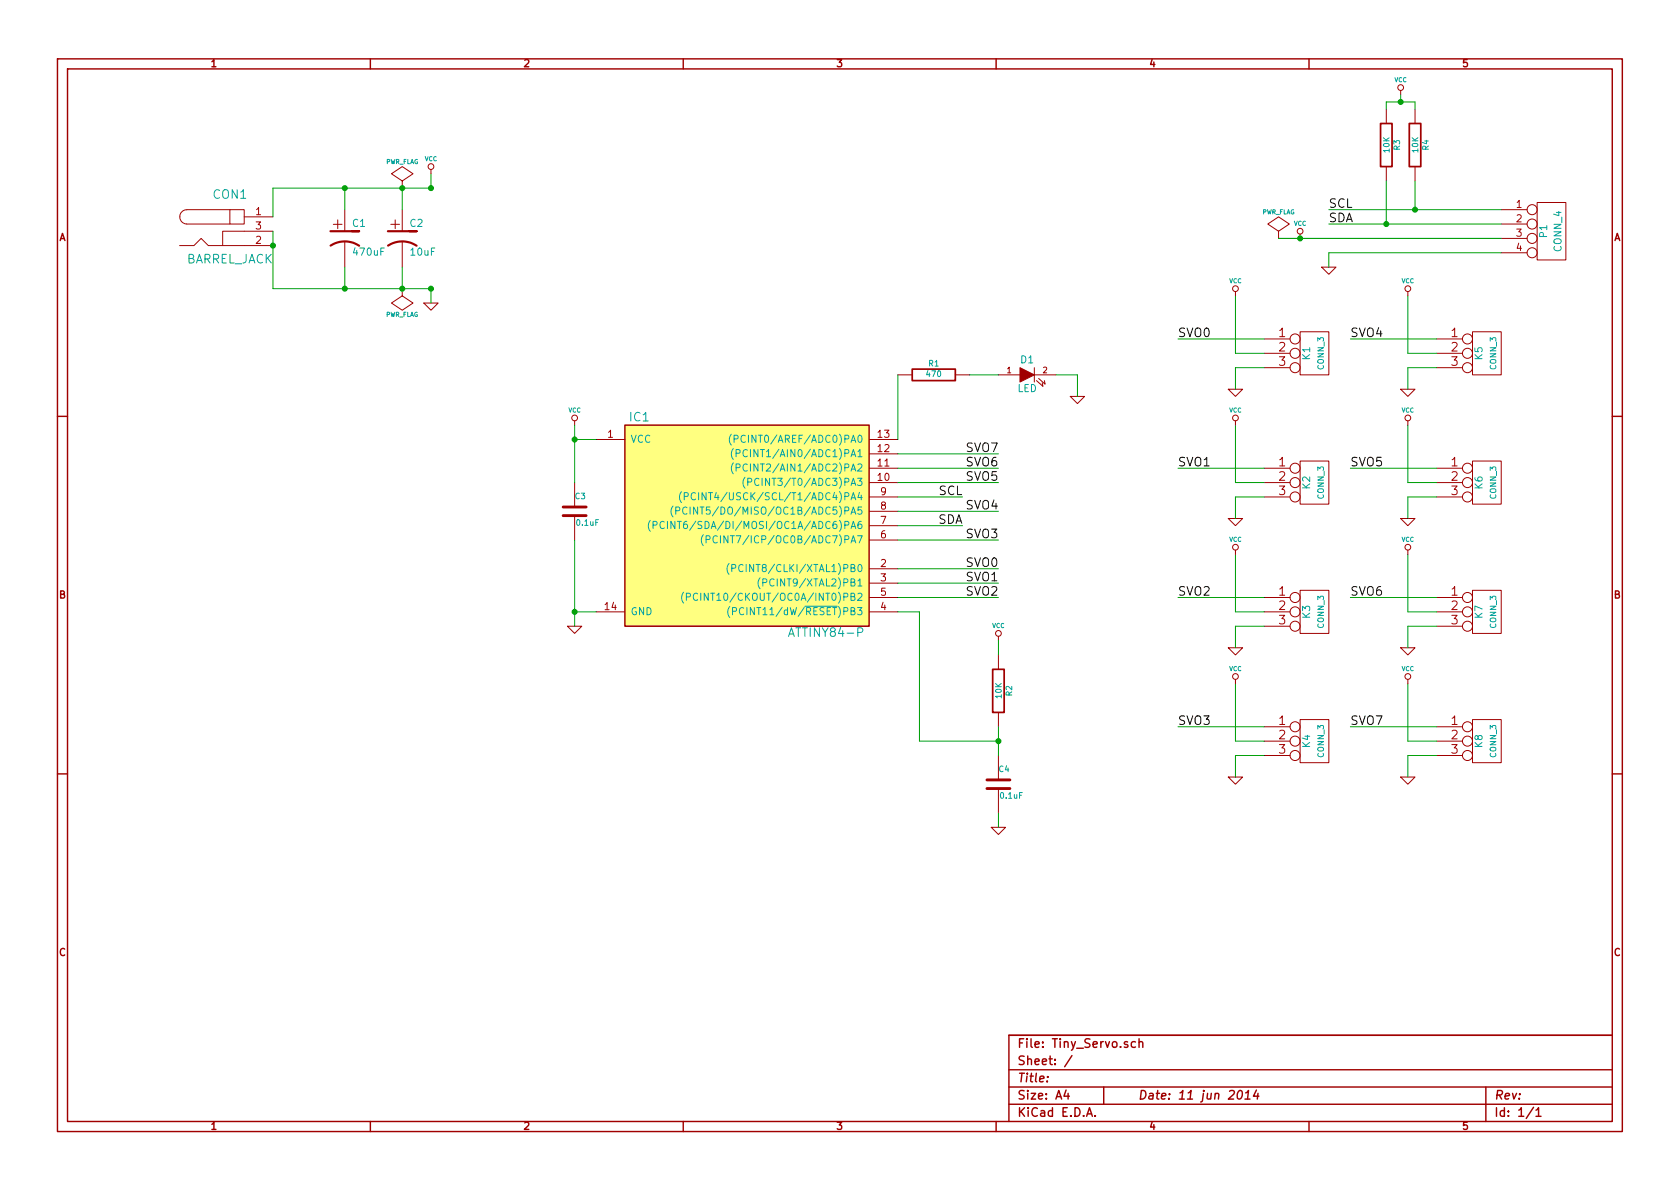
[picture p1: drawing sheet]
<svg xmlns="http://www.w3.org/2000/svg" width="297mm" height="210mm" viewBox="0 0 297 210" stroke-linecap="round" stroke-linejoin="round" font-family="sans-serif">
<g fill="none" stroke="#a00000" stroke-width=".25">
<path d="M10.2 10.4h276.6v189.7h-276.6zM11.9 12.2h273.2v186.1h-273.2zM65.5 10.4v1.8M120.8 10.4v1.8M176.1 10.4v1.8M231.4 10.4v1.8M10.2 73.6h1.7M110.5 75.2h43.2v35.5h-43.2zM285.1 73.6h1.7M10.2 136.8h1.7M285.1 136.8h1.7M65.5 198.3v1.8"/>
<path d="M120.8 198.3v1.8M176.1 198.3v1.8M178.4 189.2h106.7M178.4 195.3h106.7M178.4 192.2h106.7M185.2 190.4v.1M188.5 192.8l-.4 1h1M188.8 193.3v1.1M189.5 186.7l-1.3 1.9M192.1 197.4l.5-1.5 .5 1.5M192.3 197h.7M193.6 197.3v.1"/>
<path d="M195.1 192.2v3.1M200.8 184.3a.48 .48 0 0 0-.7 0v.8l.2 .1 .5-.1M201.4 184.3h.1a.36 .36 0 0 1 .6 .1v.8M201.4 183.7v1.5M219 193l.4-.2a.88 .88 0 0 1-.4 1.6l-.2-.3a1.19 1.19 0 0 1 .2-1.1zM220.1 194.4h.9M220.2 193.3l.6-.5-.2 1.6M222.1 192.8l-.5 1h1M222.4 193.3l-.1 1.1M231.4 198.3v1.8M262.7 192.2v6.1M271.1 195.8l-1.3 2"/>
<path d="M271.6 196.3l.4-.4v1.5M271.6 197.4h.9M285.1 183.1h-106.7v15.2"/>
</g>
<path d="M110.5 75.2h43.2v35.5h-43.2z" fill="#ffff80" stroke="#ffff80" stroke-width=".25"/>
<g fill="none" stroke="#a00000" stroke-width=".18">
<path d="M245.1 19.3v2.5M247.6 16v.8M250.2 19.3v2.5M40.6 37.1h2.6v2.5h-2.6zM40.6 37.1h-7.6a1.26 1.26 0 0 0-1.2 1.3 1.26 1.26 0 0 0 1.2 1.2h7.6M43.2 38.3h5.1M61 37.1v3.8M71.1 33.3h.1M71.1 32l1.9-1.3-1.9-1.2-1.9 1.2 1.9 1.3v1.3M71.1 37.1v3.8M76.2 30v.7M245.1 29.5v2.5"/>
<path d="M250.2 29.5v2.5M265.4 39.6h4.6M265.4 37.1h4.6M271.8 35.8h5.1v10.2h-5.1zM31.7 43.4h2.6l1.3-1.2 1.2 1.2h11.5M48.3 40.9h-8.9v2.5M61 42.7v4.5M71.1 51h.1M71.1 51v1.3l1.9 1.3-1.9 1.3-1.9-1.3 1.9-1.3M71.1 42.7v4.5M74.9 53.6h2.6l-1.3 1.3zM218.4 51.6v.7"/>
<path d="M223.5 59.9h4.6M226.1 42.2h.1M226.1 40.9l1.9-1.3-1.9-1.3-1.9 1.3 1.9 1.3v1.3M229.9 58.7h5v7.6h-5zM229.9 41.4v.8M233.7 47.2h2.5l-1.3 1.3zM248.9 51.6v.7M254 59.9h4.6M260.3 58.7h5.1v7.6h-5.1zM265.4 42.2h4.6M265.4 44.7h4.6M101.6 74.4v.8"/>
<path d="M105.4 77.7h5.1M153.7 77.7h5M158.7 66.3h2.6M168.9 66.3h2.5M176.5 66.3h3.8M182.9 66.3h3.8M182.9 65v2.6M183.3 67.3l1.1 1-.1-.6M183.6 66.9l1.2 1-.1-.6M189.2 70.1h2.6l-1.3 1.3zM217.2 68.8h2.5l-1.3 1.3zM218.4 74.4v.8"/>
<path d="M223.5 62.5h4.6M223.5 65h4.6M247.6 68.8h2.6l-1.3 1.3zM248.9 74.4v.8M254 62.5h4.6M254 65h4.6M101.6 85.3v4.4M101.6 91.2v4.3M153.7 95.5h5M153.7 93h5M153.7 90.4h5M153.7 87.9h5"/>
<path d="M153.7 85.3h5M153.7 82.8h5M153.7 80.3h5M217.2 91.7h2.5l-1.3 1.3zM218.4 97.3v.7M223.5 87.9h4.6M223.5 85.3h4.6M223.5 82.8h4.6M229.9 81.5h5v7.6h-5zM247.6 91.7h2.6l-1.3 1.3zM248.9 97.3v.7M254 87.9h4.6"/>
<path d="M254 85.3h4.6M254 82.8h4.6M260.3 81.5h5.1v7.6h-5.1zM100.3 110.7h2.6l-1.3 1.3zM105.4 108.2h5.1M153.7 100.6h5M153.7 103.1h5M153.7 108.2h5M153.7 105.7h5M176.5 112.5v.8M176.5 115.8v2.6M217.2 114.5h2.5l-1.3 1.3z"/>
<path d="M223.5 108.2h4.6M223.5 105.7h4.6M223.5 110.7h4.6M229.9 104.4h5v7.6h-5zM247.6 114.5h2.6l-1.3 1.3zM254 108.2h4.6M254 105.7h4.6M254 110.7h4.6M260.3 104.4h5.1v7.6h-5.1zM176.5 126v2.5M176.5 133.6v4.3M176.5 139.4v4.4"/>
<path d="M217.2 137.4h2.5l-1.3 1.3zM218.4 120.1v.8M223.5 128.5h4.6M223.5 131.1h4.6M223.5 133.6h4.6M229.9 127.2h5v7.7h-5zM247.6 137.4h2.6l-1.3 1.3zM248.9 120.1v.8M254 128.5h4.6M254 131.1h4.6M254 133.6h4.6M260.3 127.2h5.1v7.7h-5.1z"/>
<path d="M175.3 146.3h2.5l-1.3 1.3z"/>
<circle cx="247.7" cy="15.5" r=".51"/>
<circle cx="76.2" cy="29.5" r=".51"/>
<circle cx="270.9" cy="39.6" r=".89"/>
<circle cx="270.9" cy="37.1" r=".89"/>
<circle cx="218.4" cy="51" r=".51"/>
<circle cx="229" cy="59.9" r=".89"/>
<circle cx="229.9" cy="40.9" r=".51"/>
<circle cx="248.9" cy="51" r=".51"/>
<circle cx="259.5" cy="59.9" r=".89"/>
<circle cx="270.9" cy="42.2" r=".89"/>
<circle cx="270.9" cy="44.7" r=".89"/>
<circle cx="101.6" cy="73.9" r=".51"/>
<circle cx="218.4" cy="73.9" r=".51"/>
<circle cx="229" cy="65" r=".89"/>
<circle cx="229" cy="62.5" r=".89"/>
<circle cx="248.9" cy="73.9" r=".51"/>
<circle cx="259.5" cy="62.5" r=".89"/>
<circle cx="259.5" cy="65" r=".89"/>
<circle cx="218.4" cy="96.8" r=".51"/>
<circle cx="229" cy="82.8" r=".89"/>
<circle cx="229" cy="85.3" r=".89"/>
<circle cx="229" cy="87.9" r=".89"/>
<circle cx="248.9" cy="96.8" r=".51"/>
<circle cx="259.5" cy="85.3" r=".89"/>
<circle cx="259.5" cy="87.9" r=".89"/>
<circle cx="259.5" cy="82.8" r=".89"/>
<circle cx="176.5" cy="112" r=".51"/>
<circle cx="218.4" cy="119.6" r=".51"/>
<circle cx="229" cy="105.7" r=".89"/>
<circle cx="229" cy="108.2" r=".89"/>
<circle cx="229" cy="110.7" r=".89"/>
<circle cx="248.9" cy="119.6" r=".51"/>
<circle cx="259.5" cy="108.2" r=".89"/>
<circle cx="259.5" cy="105.7" r=".89"/>
<circle cx="259.5" cy="110.7" r=".89"/>
<circle cx="229" cy="131.1" r=".89"/>
<circle cx="229" cy="133.6" r=".89"/>
<circle cx="229" cy="128.5" r=".89"/>
<circle cx="259.5" cy="128.5" r=".89"/>
<circle cx="259.5" cy="131.1" r=".89"/>
<circle cx="259.5" cy="133.6" r=".89"/>
</g>
<g fill="none" stroke="#00a0a0" stroke-width=".18">
<path d="M129.3 76.8a1.47 1.47 0 0 0 0 1.9M129.7 79.3a1.47 1.47 0 0 0 0 1.9M129.8 77.6h.6l.1-.5-.2-.1h-.5v1.2M132.1 79.6a.5 .5 0 0 0-.6 0 .5 .5 0 0 0-.1 .6 .45 .45 0 0 0 .2 .5 .45 .45 0 0 0 .5-.1M115 92a1.47 1.47 0 0 0 0 1.9M115.5 92.9l.6-.1v-.5l-.1-.1h-.5v1.3M117.4 92.3a.5 .5 0 0 0-.6 0 .5 .5 0 0 0-.1 .6 .45 .45 0 0 0 .2 .5 .45 .45 0 0 0 .5-.1M118 92.2v1.3M119 89.5a1.47 1.47 0 0 0 0 1.9M119.3 92.2v1.3l-.7-1.3v1.3M119.5 90.3h.6v-.5l-.1-.1h-.5v1.2M120.5 86.9a1.47 1.47 0 0 0 0 2"/>
<path d="M121 87.8l.6-.1v-.5l-.1-.1h-.5v1.3M121.5 89.8a.5 .5 0 0 0-.7 0 .5 .5 0 0 0-.1 .6 .45 .45 0 0 0 .2 .5 .45 .45 0 0 0 .6-.1M122 89.7v1.2M123 87.2a.5 .5 0 0 0-.7 0 .5 .5 0 0 0-.1 .7 .45 .45 0 0 0 .2 .4 .45 .45 0 0 0 .6 0M123.5 87.1v1.3M124.4 94.6a1.47 1.47 0 0 0 0 1.9M124.8 95.4l.7-.1v-.4l-.2-.2h-.5v1.3M126.8 94.9a.5 .5 0 0 0-.6 0 .5 .5 0 0 0-.1 .6 .45 .45 0 0 0 .2 .5 .45 .45 0 0 0 .5-.1M128.9 99.6a1.47 1.47 0 0 0 0 2M129.7 81.9a1.47 1.47 0 0 0 0 1.9M130.1 82.7l.7-.1v-.4l-.2-.2h-.5v1.3M130.1 80.2l.7-.1v-.5l-.2-.1h-.5v1.3"/>
<path d="M131.7 84.4a1.47 1.47 0 0 0 0 1.9M132.1 82.2a.5 .5 0 0 0-.6 0 .5 .5 0 0 0-.1 .6 .45 .45 0 0 0 .2 .5 .45 .45 0 0 0 .5-.1M132.2 85.2h.6l.1-.5-.2-.1h-.5v1.2M120.9 104.7a1.47 1.47 0 0 0 0 1.9M121.4 105.6l.6-.1v-.5l-.2-.1h-.4v1.3M123.3 105a.5 .5 0 0 0-.6 0 .5 .5 0 0 0-.1 .6 .45 .45 0 0 0 .2 .5 .45 .45 0 0 0 .5-.1M129 107.3a1.47 1.47 0 0 0 0 1.9M129.4 100.5l.6-.1v-.5l-.1-.1h-.5v1.3M129.5 108.1l.6-.1 .1-.4-.2-.2h-.5v1.3M134.4 102.2a1.47 1.47 0 0 0 0 1.9M134.9 103h.6v-.5l-.1-.1h-.5v1.2M142.3 107.2h5.8"/>
</g>
<path d="M244.1 21.8h2v7.7h-2zM249.2 21.8h2v7.7h-2zM161.3 65.3h7.6v2h-7.6zM175.5 118.4h2v7.6h-2z" fill="none" stroke="#a00000" stroke-width=".3"/>
<path d="M180.3 65l2.6 1.3-2.6 1.3z" fill="#a00000" stroke="#a00000" stroke-width=".18"/>
<path d="M58.4 40.9h5.1h-1.3M58.4 43.4a4.6 4.6 0 0 1 5.1 .1M68.6 40.9h5.1h-1.3M68.6 43.4a4.6 4.6 0 0 1 5.1 .1" fill="none" stroke="#a00000" stroke-width=".38"/>
<path d="M99.6 91.2h4M99.6 89.7h4M174.5 139.4h4.1M174.5 137.9h4.1" fill="none" stroke="#a00000" stroke-width=".51"/>
<g fill="none" stroke="#00a000" stroke-width=".18">
<path d="M245.1 19.3v-1.3h5.1v1.3M247.6 16.8v1.2M61 33.3v3.8M71.1 33.3v3.8M76.2 30.7v2.6h-27.9v5M234.9 37.1h30.5M234.9 39.6h30.5M245.1 32v7.6M250.2 32v5.1M48.3 40.9v10.1h27.9v2.6M61 47.2v3.8M71.1 47.2v3.8"/>
<path d="M208.3 59.9h15.2M218.4 52.3v10.2h5.1M226.1 42.2h39.3M238.8 59.9h15.2M248.9 52.3v10.2h5.1M265.4 44.7h-30.5v2.5M101.6 77.7h3.8M101.6 75.2v10.1M158.7 66.3v11.4M171.4 66.3h5.1M186.7 66.3h3.8v3.8M218.4 75.2v10.1h5.1"/>
<path d="M223.5 65h-5.1v3.8M248.9 75.2v10.1h5.1M254 65h-5.1v3.8M101.6 95.5v15.2M158.7 87.9h11.5M158.7 93h11.5M158.7 85.3h17.8M158.7 82.8h17.8M158.7 95.5h17.8M158.7 90.4h17.8M158.7 80.3h17.8M208.3 82.8h15.2"/>
<path d="M218.4 98v10.2h5.1M223.5 87.9h-5.1v3.8M238.8 82.8h15.2M248.9 98v10.2h5.1M254 87.9h-5.1v3.8M101.6 108.2h3.8M158.7 108.2h3.9v22.9h13.9M158.7 105.7h17.8M158.7 100.6h17.8M158.7 103.1h17.8M176.5 113.3v2.5M208.3 105.7h15.2"/>
<path d="M223.5 110.7h-5.1v3.8M238.8 105.7h15.2M254 110.7h-5.1v3.8M176.5 128.5v5.1M208.3 128.5h15.2M218.4 120.9v10.2h5.1M223.5 133.6h-5.1v3.8M238.8 128.5h15.2M248.9 120.9v10.2h5.1M254 133.6h-5.1v3.8M176.5 143.8v2.5"/>
</g>
<g fill="#00a000" stroke="#00a000" stroke-width=".25">
<circle cx="48.3" cy="43.4" r=".41"/>
<circle cx="61" cy="33.3" r=".41"/>
<circle cx="61" cy="51" r=".41"/>
<circle cx="71.1" cy="33.3" r=".41"/>
<circle cx="71.1" cy="51" r=".41"/>
<circle cx="101.6" cy="77.7" r=".41"/>
<circle cx="101.6" cy="108.2" r=".41"/>
<circle cx="176.5" cy="131.1" r=".41"/>
<circle cx="247.6" cy="18" r=".41"/>
<circle cx="250.2" cy="37.1" r=".41"/>
<circle cx="245.1" cy="39.6" r=".41"/>
<circle cx="229.9" cy="42.2" r=".41"/>
<circle cx="76.2" cy="33.3" r=".41"/>
<circle cx="76.2" cy="51" r=".41"/>
</g>
<g font-size="2.8" fill="#a00000">
<text x="58.9" y="40.6">+</text>
<text x="69" y="40.6">+</text>
</g>
<g font-size="2.1" fill="#00a0a0">
<text x="37.7" y="35.2">CON1</text>
<text x="32.7" y="46.7">BARREL_JACK</text>
<text x="111.4" y="74.6">IC1</text>
<text x="140" y="112.7">ATTINY84-P</text>
</g>
<g font-size="2.1">
<text x="234.9" y="36.8">SCL</text>
<text x="234.9" y="39.4">SDA</text>
<text x="208.3" y="59.7">SVO0</text>
<text x="238.8" y="59.7">SVO4</text>
<text x="170.9" y="82.5">SVO6</text>
<text x="170.9" y="80">SVO7</text>
<text x="208.3" y="82.5">SVO1</text>
<text x="238.8" y="82.5">SVO5</text>
<text x="165.9" y="87.6">SCL</text>
<text x="170.9" y="85.1">SVO5</text>
<text x="165.7" y="92.7">SDA</text>
<text x="170.9" y="95.2">SVO3</text>
<text x="170.9" y="90.2">SVO4</text>
<text x="170.9" y="100.3">SVO0</text>
<text x="170.9" y="102.9">SVO1</text>
<text x="170.9" y="105.4">SVO2</text>
<text x="208.3" y="105.4">SVO2</text>
<text x="238.8" y="105.4">SVO6</text>
<text x="208.3" y="128.3">SVO3</text>
<text x="238.8" y="128.3">SVO7</text>
</g>
<g font-size="2.1" fill="#a00000">
<text x="226.1" y="59.7">1</text>
<text x="256.6" y="59.7">1</text>
<text x="226.1" y="62.2">2</text>
<text x="226.1" y="64.8">3</text>
<text x="256.6" y="62.2">2</text>
<text x="256.6" y="64.8">3</text>
<text x="226.1" y="82.5">1</text>
<text x="256.6" y="82.5">1</text>
<text x="226.1" y="85.1">2</text>
<text x="226.1" y="87.6">3</text>
<text x="256.6" y="85.1">2</text>
<text x="256.6" y="87.6">3</text>
<text x="226.1" y="105.4">1</text>
<text x="226.1" y="107.9">2</text>
<text x="256.6" y="105.4">1</text>
<text x="256.6" y="107.9">2</text>
<text x="226.1" y="110.5">3</text>
<text x="256.6" y="110.5">3</text>
<text x="226.1" y="128.3">1</text>
<text x="226.1" y="130.8">2</text>
<text x="256.6" y="128.3">1</text>
<text x="256.6" y="130.8">2</text>
<text x="226.1" y="133.3">3</text>
<text x="256.6" y="133.3">3</text>
<text x="179.9" y="185.4">File: Tiny_Servo.sch</text>
<text x="179.9" y="191.5">Title:</text>
<text x="179.9" y="188.4">Sheet: /</text>
<text x="179.9" y="197.6">KiCad E.D.A.</text>
<text x="179.9" y="194.5">Size: A4</text>
<text x="201.2" y="194.5">Date: 11 jun 2014</text>
<text x="264.2" y="194.5">Rev:</text>
<text x="264.2" y="197.6">Id: 1/1</text>
</g>
<g font-size="1.8" fill="#a00000">
<text x="37.3" y="11.9">1</text>
<text x="92.7" y="11.9">2</text>
<text x="148" y="11.9">3</text>
<text x="203.3" y="11.9">4</text>
<text x="258.6" y="11.9">5</text>
<text x="45.2" y="38.1">1</text>
<text x="45.2" y="40.6">3</text>
<text x="268.1" y="36.8">1</text>
<text x="268.1" y="39.4">2</text>
<text x="268.1" y="41.9">3</text>
<text x="10.4" y="42.7">A</text>
<text x="45.2" y="43.2">2</text>
<text x="268.1" y="44.4">4</text>
<text x="285.3" y="42.7">A</text>
<text x="107.5" y="77.5">1</text>
<text x="155.2" y="77.5">13</text>
<text x="155.2" y="82.5">11</text>
<text x="155.2" y="80">12</text>
<text x="155.2" y="85.1">10</text>
<text x="155.7" y="87.6">9</text>
<text x="155.7" y="95.2">6</text>
<text x="155.7" y="92.7">7</text>
<text x="155.7" y="90.2">8</text>
<text x="155.7" y="100.3">2</text>
<text x="10.4" y="105.9">B</text>
<text x="107" y="107.9">14</text>
<text x="155.7" y="102.9">3</text>
<text x="155.7" y="107.9">4</text>
<text x="155.7" y="105.4">5</text>
<text x="285.3" y="105.9">B</text>
<text x="10.4" y="169.1">C</text>
<text x="285.3" y="169.1">C</text>
<text x="37.3" y="199.8">1</text>
<text x="92.7" y="199.8">2</text>
<text x="148" y="199.8">3</text>
<text x="203.3" y="199.8">4</text>
<text x="258.6" y="199.8">5</text>
</g>
<g font-size="1.8" fill="#00a0a0">
<text x="62.4" y="40.2">C1</text>
<text x="72.5" y="40.2">C2</text>
<text x="273.6" y="42" transform="rotate(-90 273.6 42)">P1</text>
<text x="62.6" y="45.3">470uF</text>
<text x="72.7" y="45.3">10uF</text>
<text x="276.1" y="44.5" transform="rotate(-90 276.1 44.5)">CONN_4</text>
<text x="180.5" y="64.3">D1</text>
<text x="231.7" y="63.6" transform="rotate(-90 231.7 63.6)">K1</text>
<text x="262.2" y="63.6" transform="rotate(-90 262.2 63.6)">K5</text>
<text x="179.9" y="69.4">LED</text>
<text x="111.5" y="78.4">VCC</text>
<text x="131.1" y="78.4">(PCINT0/AREF/ADC0)PA0</text>
<text x="131.9" y="83.4">(PCINT2/AIN1/ADC2)PA2</text>
<text x="131.9" y="80.9">(PCINT1/AIN0/ADC1)PA1</text>
<text x="124.4" y="88.5">(PCINT4/USCK/SCL/T1/ADC4)PA4</text>
<text x="133.9" y="86">(PCINT3/T0/ADC3)PA3</text>
<text x="231.7" y="86.5" transform="rotate(-90 231.7 86.5)">K2</text>
<text x="262.2" y="86.5" transform="rotate(-90 262.2 86.5)">K6</text>
<text x="119.5" y="93.6">(PCINT6/SDA/DI/MOSI/OC1A/ADC6)PA6</text>
<text x="122.9" y="91.1">(PCINT5/DO/MISO/OC1B/ADC5)PA5</text>
<text x="127.6" y="96.1">(PCINT7/ICP/OC0B/ADC7)PA7</text>
<text x="131" y="101.2">(PCINT8/CLKI/XTAL1)PB0</text>
<text x="124.3" y="106.3">(PCINT10/CKOUT/OC0A/INT0)PB2</text>
<text x="135.7" y="103.8">(PCINT9/XTAL2)PB1</text>
<text x="111.5" y="108.8">GND</text>
<text x="131.1" y="108.8">(PCINT11/dW/RESET)PB3</text>
<text x="231.7" y="109.3" transform="rotate(-90 231.7 109.3)">K3</text>
<text x="262.2" y="109.3" transform="rotate(-90 262.2 109.3)">K7</text>
<text x="231.7" y="132.2" transform="rotate(-90 231.7 132.2)">K4</text>
<text x="262.2" y="132.2" transform="rotate(-90 262.2 132.2)">K8</text>
</g>
<g font-size="1.4" fill="#00a0a0">
<text x="245.7" y="26.9" transform="rotate(-90 245.7 26.9)">10K</text>
<text x="247.6" y="26.5" transform="rotate(-90 247.6 26.5)">R3</text>
<text x="250.8" y="26.9" transform="rotate(-90 250.8 26.9)">10K</text>
<text x="252.7" y="26.5" transform="rotate(-90 252.7 26.5)">R4</text>
<text x="164.2" y="64.8">R1</text>
<text x="234.1" y="65.3" transform="rotate(-90 234.1 65.3)">CONN_3</text>
<text x="264.6" y="65.3" transform="rotate(-90 264.6 65.3)">CONN_3</text>
<text x="163.9" y="66.7">470</text>
<text x="101.7" y="88.3">C3</text>
<text x="234.1" y="88.2" transform="rotate(-90 234.1 88.2)">CONN_3</text>
<text x="264.6" y="88.2" transform="rotate(-90 264.6 88.2)">CONN_3</text>
<text x="102" y="93">0.1uF</text>
<text x="234.1" y="111.1" transform="rotate(-90 234.1 111.1)">CONN_3</text>
<text x="264.6" y="111.1" transform="rotate(-90 264.6 111.1)">CONN_3</text>
<text x="177.1" y="123.4" transform="rotate(-90 177.1 123.4)">10K</text>
<text x="179" y="123.1" transform="rotate(-90 179 123.1)">R2</text>
<text x="176.6" y="136.6">C4</text>
<text x="234.1" y="133.9" transform="rotate(-90 234.1 133.9)">CONN_3</text>
<text x="264.6" y="133.9" transform="rotate(-90 264.6 133.9)">CONN_3</text>
<text x="176.9" y="141.3">0.1uF</text>
</g>
<g font-size="1.4" fill="#a00000">
<text x="178.1" y="66">1</text>
<text x="184.4" y="66">2</text>
</g>
<g font-size="1.1" fill="#00a0a0">
<text x="246.5" y="14.5">VCC</text>
<text x="68.1" y="29">PWR_FLAG</text>
<text x="75.1" y="28.5">VCC</text>
<text x="223.1" y="37.9">PWR_FLAG</text>
<text x="228.8" y="39.9">VCC</text>
<text x="217.3" y="50.1">VCC</text>
<text x="247.8" y="50.1">VCC</text>
<text x="68.1" y="56.1">PWR_FLAG</text>
<text x="100.5" y="73">VCC</text>
<text x="217.3" y="73">VCC</text>
<text x="247.8" y="73">VCC</text>
<text x="217.3" y="95.8">VCC</text>
<text x="247.8" y="95.8">VCC</text>
<text x="175.4" y="111.1">VCC</text>
<text x="217.3" y="118.7">VCC</text>
<text x="247.8" y="118.7">VCC</text>
</g>
</svg>
